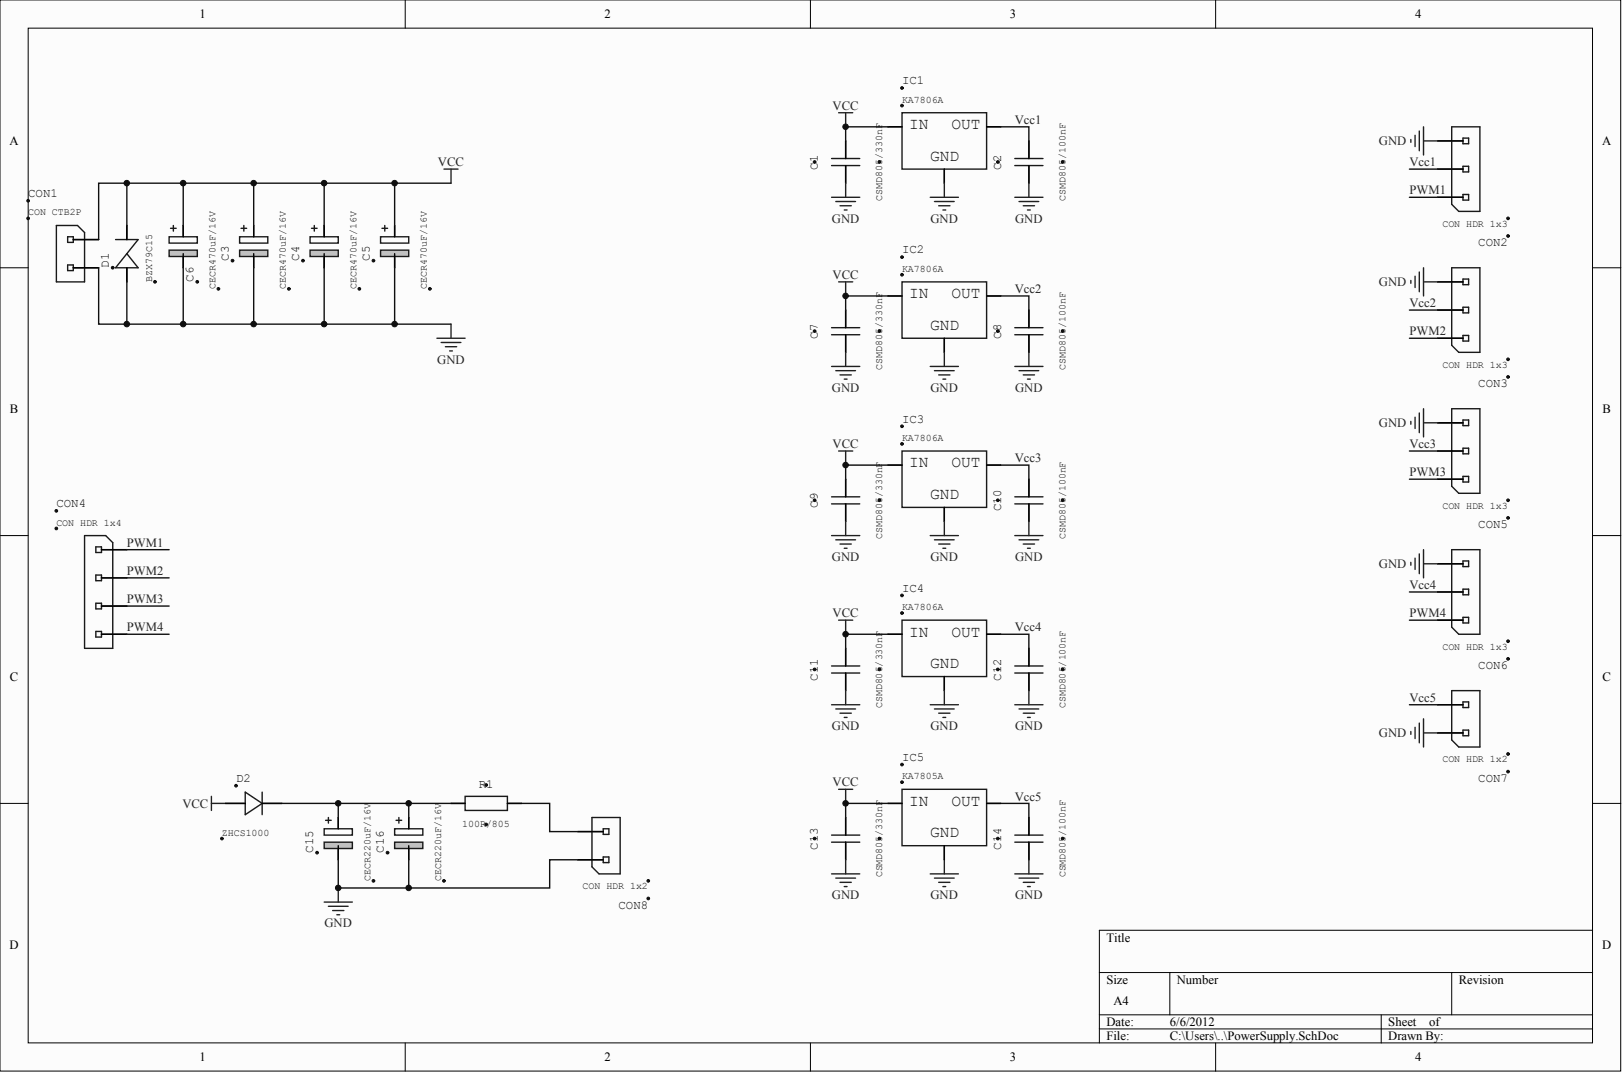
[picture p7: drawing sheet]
<svg xmlns="http://www.w3.org/2000/svg" width="244mm" height="161mm" viewBox="0 0 244 161" stroke-linecap="round" stroke-linejoin="round" font-family="sans-serif">
<g fill="#fcfcfc" stroke="#000" stroke-width=".15">
<path d="M0 0h243.4v160.8h-243.4z"/>
<path d="M4.2 4.2h235v152.3h-235z"/>
</g>
<g fill="none" stroke="#000" stroke-width=".15">
<path d="M60.9 0v4.2M121.7 0v4.2M182.6 0v4.2M0 40.2h4.2M239.2 40.2h4.2M0 80.4h4.2M239.2 80.4h4.2M0 120.6h4.2M239.2 120.6h4.2M239.2 139.6h-74.1v17M60.9 156.6v4.2M121.7 156.6v4.2"/>
<path d="M165.1 146h74.1M165.1 152.3h74.1M165.1 154.5h74.1M175.7 146v6.3M182.6 156.6v4.2M207.5 152.3v4.3M218 146v6.3"/>
</g>
<path d="M27.5 38.1v2.1" fill="none" stroke="#1c1c1c" stroke-width=".21"/>
<path d="M25.4 37.6h4.2v.9h-4.2z" fill-rule="evenodd" fill="#c0c0c0" stroke="#1c1c1c" stroke-width=".21"/>
<path d="M25.4 35.5h4.2v1h-4.2zM25.6 34.3h.9M26 33.8v.9M27.5 33.8v1.7M38.1 38.1v2.1" fill="none" stroke="#1c1c1c" stroke-width=".21"/>
<path d="M27.5 33.8v1.7M27.5 38.1v2.1" fill="none" stroke="#000" stroke-width=".21"/>
<g fill="#0e0e0e" stroke="#0e0e0e" stroke-width=".15">
<circle cx="29.6" cy="42.3" r=".2"/>
<circle cx="32.8" cy="43.4" r=".2"/>
</g>
<path d="M36 37.6h4.2v.9h-4.2z" fill-rule="evenodd" fill="#c0c0c0" stroke="#1c1c1c" stroke-width=".21"/>
<path d="M36 35.5h4.2v1h-4.2zM36.2 34.3h.8M36.6 33.8v.9M38.1 33.8v1.7M48.7 38.1v2.1" fill="none" stroke="#1c1c1c" stroke-width=".21"/>
<path d="M38.1 33.8v1.7M38.1 38.1v2.1" fill="none" stroke="#000" stroke-width=".21"/>
<g fill="#0e0e0e" stroke="#0e0e0e" stroke-width=".15">
<circle cx="34.9" cy="39.1" r=".2"/>
<circle cx="43.4" cy="43.4" r=".2"/>
</g>
<path d="M46.6 37.6h4.2v.9h-4.2z" fill-rule="evenodd" fill="#c0c0c0" stroke="#1c1c1c" stroke-width=".21"/>
<path d="M46.6 35.5h4.2v1h-4.2zM46.8 34.3h.8M47.2 33.8v.9M48.7 33.8v1.7M59.3 38.1v2.1" fill="none" stroke="#1c1c1c" stroke-width=".21"/>
<path d="M48.7 33.8v1.7M48.7 38.1v2.1" fill="none" stroke="#000" stroke-width=".21"/>
<g fill="#0e0e0e" stroke="#0e0e0e" stroke-width=".15">
<circle cx="45.5" cy="39.1" r=".2"/>
<circle cx="54" cy="43.4" r=".2"/>
</g>
<path d="M57.2 37.6h4.2v.9h-4.2z" fill-rule="evenodd" fill="#c0c0c0" stroke="#1c1c1c" stroke-width=".21"/>
<g fill="none" stroke="#1c1c1c" stroke-width=".21">
<path d="M133.4 19h2.1M135.5 16.9h12.7v8.5h-12.7zM148.2 19h2.1M218 19h4.3v12.7h-3.2l-1.1-1zM8.5 33.8h3.1l1.1 1.1v7.4h-4.2zM10.2 35.5h.8v.9h-.8zM10.2 39.8h.8v.8h-.8zM11 36h3.8M17.4 36h3.3l-3.3 4.2h3.3l-1.6-2.1M19.1 33.8v2.2M57.2 35.5h4.2v1h-4.2zM57.4 34.3h.8"/>
<path d="M57.8 33.8v.9M59.3 33.8v1.7M124.9 23.8h4.2M124.9 24.9h4.2M127 21.2v2.6M127 24.9v2.6M141.8 25.4v2.1M152.4 23.8h4.3M152.4 24.9h4.3M154.5 21.2v2.6M154.5 24.9v2.6M215.9 29.6h3.8"/>
<path d="M215.9 25.4h3.8M215.9 21.2h3.8M219.7 20.7h.9v.9h-.9zM219.7 25h.9v.8h-.9zM219.7 29.2h.9v.8h-.9zM11 40.2h3.8M19.1 40.2v2.1M124.9 49.2h4.2M124.9 50.2h4.2M127 46.5v2.7M127 50.2v2.7M133.4 44.4h2.1"/>
<path d="M135.5 42.3h12.7v8.5h-12.7zM141.8 50.8v2.1M148.2 44.4h2.1M152.4 49.2h4.3M152.4 50.2h4.3M154.5 46.5v2.7M154.5 50.2v2.7M215.9 50.8h3.8M215.9 46.5h3.8M215.9 42.3h3.8M218 40.2h4.3v12.7h-3.2l-1.1-1.1zM219.7 41.9h.9v.8h-.9z"/>
<path d="M219.7 46.1h.9v.9h-.9zM219.7 50.4h.9v.8h-.9zM124.9 74.6h4.2M124.9 75.6h4.2M127 71.9v2.7M127 75.6v2.7M133.4 69.8h2.1M135.5 67.7h12.7v8.5h-12.7zM141.8 76.2v2.1M148.2 69.8h2.1M152.4 74.6h4.3M152.4 75.6h4.3"/>
<path d="M154.5 71.9v2.7M154.5 75.6v2.7M215.9 71.9h3.8M215.9 67.7h3.8M215.9 63.5h3.8M218 61.4h4.3v12.7h-3.2l-1.1-1.1zM219.7 63h.9v.9h-.9zM219.7 67.3h.9v.8h-.9zM219.7 71.5h.9v.9h-.9zM12.7 80.4h3.2l1 1.1v15.8h-4.2zM15.2 95.2h3.9M15.2 82.5h3.9"/>
<path d="M15.2 86.7h3.9M15.2 91h3.9M124.9 100h4.2M127 97.3v2.7M133.4 95.2h2.1M135.5 93.1h12.7v8.5h-12.7zM148.2 95.2h2.1M152.4 100h4.3M154.5 97.3v2.7M215.9 93.1h3.8M215.9 88.9h3.8M215.9 84.6h3.8"/>
<path d="M218 82.5h4.3v12.7h-3.2l-1.1-1zM219.7 84.2h.9v.9h-.9zM219.7 88.4h.9v.9h-.9zM219.7 92.7h.9v.8h-.9zM124.9 101h4.2M127 101v2.7M135.5 118.5h12.7v8.4h-12.7zM141.8 101.6v2.1M152.4 101h4.3M154.5 101v2.7M215.9 110h3.8M215.9 105.8h3.8"/>
<path d="M218 103.7h4.3v8.4h-3.2l-1.1-1zM219.7 105.4h.9v.8h-.9zM219.7 109.6h.9v.8h-.9zM50.8 126.9v2.2M124.9 125.4h4.2M124.9 126.4h4.2M127 122.7v2.7M127 126.4v2.7M133.4 120.6h2.1M141.8 126.9v2.2M148.2 120.6h2.1M152.4 125.4h4.3"/>
<path d="M152.4 126.4h4.3M154.5 122.7v2.7M154.5 126.4v2.7"/>
</g>
<g fill="none" stroke="#000" stroke-width=".21">
<path d="M133.4 19h2.1M148.2 19h2.1M11 36h3.8M19.1 33.8v2.2M59.3 33.8v1.7M59.3 38.1v2.1M127 21.2v2.6M127 24.9v2.6M141.8 25.4v2.1M154.5 21.2v2.6M154.5 24.9v2.6M215.9 29.6h3.8"/>
<path d="M215.9 25.4h3.8M215.9 21.2h3.8M11 40.2h3.8M19.1 40.2v2.1M127 46.5v2.7M127 50.2v2.7M133.4 44.4h2.1M141.8 50.8v2.1M148.2 44.4h2.1M154.5 46.5v2.7M154.5 50.2v2.7M215.9 50.8h3.8"/>
<path d="M215.9 46.5h3.8M215.9 42.3h3.8M127 71.9v2.7M127 75.6v2.7M133.4 69.8h2.1M141.8 76.2v2.1M148.2 69.8h2.1M154.5 71.9v2.7M154.5 75.6v2.7M215.9 71.9h3.8M215.9 67.7h3.8M215.9 63.5h3.8"/>
<path d="M15.2 95.2h3.9M15.2 82.5h3.9M15.2 86.7h3.9M15.2 91h3.9M127 97.3v2.7M133.4 95.2h2.1M148.2 95.2h2.1M154.5 97.3v2.7M215.9 93.1h3.8M215.9 88.9h3.8M215.9 84.6h3.8M127 101v2.7"/>
<path d="M141.8 101.6v2.1M154.5 101v2.7M215.9 110h3.8M215.9 105.8h3.8M127 122.7v2.7M127 126.4v2.7M133.4 120.6h2.1M141.8 126.9v2.2M148.2 120.6h2.1M154.5 122.7v2.7M154.5 126.4v2.7"/>
</g>
<g fill="#0e0e0e" stroke="#0e0e0e" stroke-width=".15">
<circle cx="56.1" cy="39.1" r=".2"/>
<circle cx="64.6" cy="43.4" r=".2"/>
<circle cx="135.5" cy="13.2" r=".2"/>
<circle cx="135.5" cy="15.9" r=".2"/>
<circle cx="122.3" cy="24.3" r=".2"/>
<circle cx="132.1" cy="24.3" r=".2"/>
<circle cx="149.9" cy="24.3" r=".2"/>
<circle cx="159.6" cy="24.3" r=".2"/>
<circle cx="135.5" cy="38.6" r=".2"/>
<circle cx="135.5" cy="41.2" r=".2"/>
<circle cx="122.3" cy="49.7" r=".2"/>
<circle cx="132.1" cy="49.7" r=".2"/>
<circle cx="149.9" cy="49.7" r=".2"/>
<circle cx="159.6" cy="49.7" r=".2"/>
<circle cx="135.5" cy="64" r=".2"/>
<circle cx="135.5" cy="66.6" r=".2"/>
<circle cx="122.3" cy="75.1" r=".2"/>
<circle cx="132.1" cy="75.1" r=".2"/>
<circle cx="149.9" cy="75.1" r=".2"/>
<circle cx="159.6" cy="75.1" r=".2"/>
<circle cx="135.5" cy="89.4" r=".2"/>
<circle cx="135.5" cy="92" r=".2"/>
<circle cx="122.3" cy="100.5" r=".2"/>
<circle cx="132.1" cy="100.5" r=".2"/>
<circle cx="149.9" cy="100.5" r=".2"/>
<circle cx="159.6" cy="100.5" r=".2"/>
<circle cx="122.3" cy="125.9" r=".2"/>
<circle cx="132.1" cy="125.9" r=".2"/>
<circle cx="149.9" cy="125.9" r=".2"/>
<circle cx="159.6" cy="125.9" r=".2"/>
<circle cx="135.5" cy="114.8" r=".2"/>
<circle cx="135.5" cy="117.4" r=".2"/>
<circle cx="226.5" cy="35.4" r=".2"/>
<circle cx="226.5" cy="32.8" r=".2"/>
<circle cx="226.5" cy="56.6" r=".2"/>
<circle cx="226.5" cy="53.9" r=".2"/>
<circle cx="226.5" cy="77.7" r=".2"/>
<circle cx="226.5" cy="75.1" r=".2"/>
<circle cx="226.5" cy="98.9" r=".2"/>
<circle cx="226.5" cy="96.3" r=".2"/>
<circle cx="226.5" cy="115.8" r=".2"/>
<circle cx="226.5" cy="113.2" r=".2"/>
<circle cx="4.2" cy="30.1" r=".2"/>
<circle cx="4.2" cy="32.8" r=".2"/>
<circle cx="8.5" cy="76.7" r=".2"/>
<circle cx="8.5" cy="79.3" r=".2"/>
<circle cx="16.9" cy="40.2" r=".2"/>
<circle cx="23.3" cy="42.3" r=".2"/>
</g>
<g fill="none" stroke="#262626" stroke-width=".21">
<path d="M126 16.9h2.1M127 16.9v2.1M213.2 19.7v2.9M213.8 19v4.3M66.7 25.4h2.1M67.7 25.4v2.1M124.9 29.6h4.2M125.5 30.3h3M126.2 30.9h1.7M126.8 31.5h.4M127 27.5v2.1M139.7 29.6h4.3"/>
<path d="M140.4 30.3h2.9M141 30.9h1.7M141.6 31.5h.4M141.8 27.5v2.1M152.4 29.6h4.3M153.1 30.3h2.9M153.7 30.9h1.7M154.3 31.5h.4M154.5 27.5v2.1M211.9 20.9v.5M212.5 20.3v1.7M213.8 21.2h2.1"/>
<path d="M65.6 50.8h4.3M66.3 51.4h2.9M66.9 52h1.7M67.5 52.7h.5M67.7 48.7v2.1M124.9 55h4.2M125.5 55.6h3M126 42.3h2.1M126.2 56.3h1.7M126.8 56.9h.4M127 42.3v2.1M127 52.9v2.1"/>
<path d="M139.7 55h4.3M140.4 55.6h2.9M141 56.3h1.7M141.6 56.9h.4M141.8 52.9v2.1M152.4 55h4.3M153.1 55.6h2.9M153.7 56.3h1.7M154.3 56.9h.4M154.5 52.9v2.1M211.9 42.1v.4M212.5 41.5v1.7"/>
<path d="M213.2 40.8v3M213.8 42.3h2.1M213.8 40.2v4.2M126 67.7h2.1M127 67.7v2.1M127 78.3v2.1M141.8 78.3v2.1M154.5 78.3v2.1M211.9 63.3v.4M212.5 62.6v1.7M213.2 62v3M213.8 61.4v4.2"/>
<path d="M213.8 63.5h2.1M124.9 80.4h4.2M125.5 81h3M126 93.1h2.1M126.2 81.7h1.7M126.8 82.3h.4M127 93.1v2.1M139.7 80.4h4.3M140.4 81h2.9M141 81.7h1.7M141.6 82.3h.4M152.4 80.4h4.3"/>
<path d="M153.1 81h2.9M153.7 81.7h1.7M154.3 82.3h.4M211.9 84.4v.4M212.5 83.8v1.7M213.2 83.1v3M213.8 82.5v4.2M213.8 84.6h2.1M124.9 105.8h4.2M125.5 106.4h3M126 118.5h2.1M126.2 107.1h1.7"/>
<path d="M126.8 107.7h.4M127 103.7v2.1M127 118.5v2.1M139.7 105.8h4.3M140.4 106.4h2.9M141 107.1h1.7M141.6 107.7h.4M141.8 103.7v2.1M152.4 105.8h4.3M153.1 106.4h2.9M153.7 107.1h1.7M154.3 107.7h.4"/>
<path d="M154.5 103.7v2.1M211.9 109.8v.4M212.5 109.2v1.7M213.2 108.5v3M213.8 107.9v4.2M213.8 110h2.1M124.9 131.2h4.2M125.5 131.8h3M126.2 132.4h1.7M126.8 133.1h.4M127 129.1v2.1M139.7 131.2h4.3"/>
<path d="M140.4 131.8h2.9M141 132.4h1.7M141.6 133.1h.4M141.8 129.1v2.1M152.4 131.2h4.3M153.1 131.8h2.9M153.7 132.4h1.7M154.3 133.1h.4M154.5 129.1v2.1"/>
</g>
<g fill="none" stroke="#131313" stroke-width=".21">
<path d="M133.4 19h-6.4v2.2M150.3 19h4.2v2.2M27.5 27.5v6.3M38.1 27.5v6.3M48.7 27.5v6.3M59.3 27.5v6.3M67.7 27.5h-52.9v8.5M211.7 25.4h4.2M211.7 29.6h4.2M14.8 40.2v8.5h52.9M27.5 40.2v8.5M38.1 40.2v8.5"/>
<path d="M48.7 40.2v8.5M59.3 40.2v8.5M133.4 44.4h-6.4v2.1M150.3 44.4h4.2v2.1M211.7 46.5h4.2M211.7 50.8h4.2M133.4 69.8h-6.4v2.1M150.3 69.8h4.2v2.1M211.7 67.7h4.2M211.7 71.9h4.2M19.1 82.5h6.3M19.1 86.7h6.3"/>
<path d="M19.1 91h6.3M19.1 95.2h6.3M133.4 95.2h-6.4v2.1M150.3 95.2h4.2v2.1M211.7 88.9h4.2M211.7 93.1h4.2M211.7 105.8h4.2M133.4 120.6h-6.4v2.1M150.3 120.6h4.2v2.1"/>
</g>
<path d="M48.7 126.4h4.2v1h-4.2z" fill-rule="evenodd" fill="#c0c0c0" stroke="#1c1c1c" stroke-width=".21"/>
<path d="M48.7 124.4h4.2v1h-4.2zM48.9 123.1h.8M49.3 122.7v.9M50.8 122.7v1.7M61.4 126.9v2.2" fill="none" stroke="#1c1c1c" stroke-width=".21"/>
<path d="M50.8 122.7v1.7M50.8 126.9v2.2" fill="none" stroke="#000" stroke-width=".21"/>
<g fill="#0e0e0e" stroke="#0e0e0e" stroke-width=".15">
<circle cx="47.6" cy="128" r=".2"/>
<circle cx="56.1" cy="132.2" r=".2"/>
</g>
<path d="M59.3 126.4h4.2v1h-4.2z" fill-rule="evenodd" fill="#c0c0c0" stroke="#1c1c1c" stroke-width=".21"/>
<g fill="none" stroke="#1c1c1c" stroke-width=".21">
<path d="M36.8 118.9l2.6 1.7-2.6 1.7zM39.4 118.9v3.4M69.9 119.5h6.3v2.2h-6.3zM33.9 120.6h2.9M39.4 120.6h2.9M59.3 124.4h4.2v1h-4.2zM59.5 123.1h.8M59.9 122.7v.9M61.4 122.7v1.7M67.7 120.6h2.2M76.2 120.6h2.1M86.8 129.1h3.8"/>
<path d="M86.8 124.8h3.8M88.9 122.7h4.2v8.5h-3.1l-1.1-1.1zM90.6 124.4h.9v.9h-.9zM90.6 128.6h.9v.9h-.9z"/>
</g>
<path d="M33.9 120.6h2.9M39.4 120.6h2.9M61.4 122.7v1.7M61.4 126.9v2.2M67.7 120.6h2.2M76.2 120.6h2.1M86.8 129.1h3.8M86.8 124.8h3.8" fill="none" stroke="#000" stroke-width=".21"/>
<g fill="#0e0e0e" stroke="#0e0e0e" stroke-width=".15">
<circle cx="58.2" cy="128" r=".2"/>
<circle cx="66.7" cy="132.2" r=".2"/>
<circle cx="97.4" cy="134.9" r=".2"/>
<circle cx="97.4" cy="132.2" r=".2"/>
<circle cx="73" cy="117.8" r=".2"/>
<circle cx="73" cy="123.8" r=".2"/>
<circle cx="35.4" cy="117.9" r=".2"/>
<circle cx="33.3" cy="125.9" r=".2"/>
<circle cx="19" cy="48.6" r=".41"/>
<circle cx="19" cy="27.5" r=".41"/>
<circle cx="27.5" cy="48.6" r=".41"/>
<circle cx="27.5" cy="27.5" r=".41"/>
<circle cx="38.1" cy="48.6" r=".41"/>
<circle cx="38.1" cy="27.5" r=".41"/>
<circle cx="48.7" cy="48.6" r=".41"/>
<circle cx="48.7" cy="27.5" r=".41"/>
<circle cx="50.8" cy="133.3" r=".41"/>
<circle cx="50.8" cy="120.6" r=".41"/>
<circle cx="59.3" cy="48.6" r=".41"/>
<circle cx="59.3" cy="27.5" r=".41"/>
<circle cx="61.4" cy="133.3" r=".41"/>
<circle cx="61.4" cy="120.6" r=".41"/>
<circle cx="127" cy="120.6" r=".41"/>
<circle cx="127" cy="95.2" r=".41"/>
<circle cx="127" cy="69.8" r=".41"/>
<circle cx="127" cy="44.4" r=".41"/>
<circle cx="127" cy="19" r=".41"/>
</g>
<path d="M19.1 27.5v6.3M19.1 42.3v6.4M42.3 120.6h25.4M50.8 129.1v4.2h31.8v-4.2h4.2M50.8 120.6v2.1M61.4 120.6v2.1M61.4 129.1v4.2M78.3 120.6h4.3v4.2h4.2" fill="none" stroke="#131313" stroke-width=".21"/>
<path d="M31.8 119.5v2.2M31.8 120.6h2.1M48.7 135.4h4.2M49.3 136h3M50 136.7h1.7M50.6 137.3h.4M50.8 133.3v2.1" fill="none" stroke="#262626" stroke-width=".21"/>
<g font-size="2.4" fill="#0e0e0e">
<text x="136.5" y="19.4">IN</text>
<text x="142.9" y="19.4">OUT</text>
<text x="139.7" y="24.1">GND</text>
<text x="136.5" y="44.8">IN</text>
<text x="142.9" y="44.8">OUT</text>
<text x="139.7" y="49.5">GND</text>
<text x="136.5" y="70.2">IN</text>
<text x="142.9" y="70.2">OUT</text>
<text x="139.7" y="74.9">GND</text>
<text x="136.5" y="95.5">IN</text>
<text x="142.9" y="95.5">OUT</text>
<text x="139.7" y="100.3">GND</text>
<text x="136.5" y="120.9">IN</text>
<text x="139.7" y="125.7">GND</text>
<text x="142.9" y="120.9">OUT</text>
</g>
<g font-size="1.9">
<text x="30" y="2.7">1</text>
<text x="90.8" y="2.7">2</text>
<text x="151.7" y="2.7">3</text>
<text x="212.5" y="2.7">4</text>
<text x="1.4" y="21.8">A</text>
<text x="240.6" y="21.8">A</text>
<text x="1.5" y="62">B</text>
<text x="240.7" y="62">B</text>
<text x="1.5" y="102.2">C</text>
<text x="240.7" y="102.2">C</text>
<text x="1.4" y="142.4">D</text>
<text x="166.2" y="141.3">Title</text>
<text x="240.6" y="142.4">D</text>
<text x="166.2" y="147.7">Size</text>
<text x="176.8" y="147.7">Number</text>
<text x="219.1" y="147.7">Revision</text>
<text x="166.2" y="154">Date:</text>
<text x="167.2" y="150.9">A4</text>
<text x="175.7" y="154">6/6/2012</text>
<text x="208.5" y="154">Sheet</text>
<text x="214.7" y="154">of</text>
<text x="30" y="159.3">1</text>
<text x="90.8" y="159.3">2</text>
<text x="151.7" y="159.3">3</text>
<text x="166.2" y="156.1">File:</text>
<text x="175.7" y="156.1">C:\Users\..\PowerSupply.SchDoc</text>
<text x="208.5" y="156.1">Drawn By:</text>
<text x="212.5" y="159.3">4</text>
</g>
<g font-size="1.9" fill="#262626">
<text x="125" y="16.5">VCC</text>
<text x="152.4" y="18.6">Vcc1</text>
<text x="207.1" y="21.8">GND</text>
<text x="65.8" y="25">VCC</text>
<text x="211.7" y="25">Vcc1</text>
<text x="211.7" y="29.2">PWM1</text>
<text x="124.9" y="33.4">GND</text>
<text x="139.8" y="33.4">GND</text>
<text x="152.5" y="33.4">GND</text>
<text x="125" y="41.9">VCC</text>
<text x="152.4" y="44">Vcc2</text>
<text x="207.1" y="42.9">GND</text>
<text x="211.7" y="46.1">Vcc2</text>
<text x="211.7" y="50.4">PWM2</text>
<text x="65.7" y="54.6">GND</text>
<text x="124.9" y="58.8">GND</text>
<text x="139.8" y="58.8">GND</text>
<text x="152.5" y="58.8">GND</text>
<text x="207.1" y="64.1">GND</text>
<text x="125" y="67.3">VCC</text>
<text x="152.4" y="69.4">Vcc3</text>
<text x="211.7" y="67.3">Vcc3</text>
<text x="211.7" y="71.5">PWM3</text>
<text x="19.1" y="82.1">PWM1</text>
<text x="19.1" y="86.3">PWM2</text>
<text x="124.9" y="84.2">GND</text>
<text x="139.8" y="84.2">GND</text>
<text x="152.5" y="84.2">GND</text>
<text x="207.1" y="85.3">GND</text>
<text x="211.7" y="88.4">Vcc4</text>
<text x="19.1" y="90.6">PWM3</text>
<text x="19.1" y="94.8">PWM4</text>
<text x="125" y="92.7">VCC</text>
<text x="152.4" y="94.8">Vcc4</text>
<text x="211.7" y="92.7">PWM4</text>
<text x="211.7" y="105.4">Vcc5</text>
<text x="124.9" y="109.6">GND</text>
<text x="139.8" y="109.6">GND</text>
<text x="152.5" y="109.6">GND</text>
<text x="207.1" y="110.7">GND</text>
<text x="125" y="118.1">VCC</text>
<text x="27.4" y="121.2">VCC</text>
<text x="152.4" y="120.2">Vcc5</text>
<text x="124.9" y="135">GND</text>
<text x="139.8" y="135">GND</text>
<text x="152.5" y="135">GND</text>
<text x="48.7" y="139.2">GND</text>
</g>
<g font-size="1.9" fill="#0e0e0e">
<text x="135.5" y="12.6">IC1</text>
<text x="4.2" y="29.6">CON1</text>
<text x="122.8" y="25.4" transform="rotate(-90 122.8 25.4)">C1</text>
<text x="150.4" y="25.4" transform="rotate(-90 150.4 25.4)">C2</text>
<text x="16.4" y="40.2" transform="rotate(-90 16.4 40.2)">D1</text>
<text x="34.4" y="39.1" transform="rotate(-90 34.4 39.1)">C3</text>
<text x="44.9" y="39.1" transform="rotate(-90 44.9 39.1)">C4</text>
<text x="55.5" y="39.1" transform="rotate(-90 55.5 39.1)">C5</text>
<text x="135.5" y="38">IC2</text>
<text x="222" y="37">CON2</text>
<text x="29.1" y="42.3" transform="rotate(-90 29.1 42.3)">C6</text>
<text x="122.8" y="50.8" transform="rotate(-90 122.8 50.8)">C7</text>
<text x="150.4" y="50.8" transform="rotate(-90 150.4 50.8)">C8</text>
<text x="222" y="58.1">CON3</text>
<text x="135.5" y="63.4">IC3</text>
<text x="8.5" y="76.1">CON4</text>
<text x="122.8" y="76.2" transform="rotate(-90 122.8 76.2)">C9</text>
<text x="150.4" y="76.8" transform="rotate(-90 150.4 76.8)">C10</text>
<text x="222" y="79.3">CON5</text>
<text x="135.5" y="88.8">IC4</text>
<text x="222" y="100.5">CON6</text>
<text x="122.8" y="102.2" transform="rotate(-90 122.8 102.2)">C11</text>
<text x="150.4" y="102.2" transform="rotate(-90 150.4 102.2)">C12</text>
<text x="35.5" y="117.4">D2</text>
<text x="71.9" y="118.3">R1</text>
<text x="135.5" y="114.2">IC5</text>
<text x="222" y="117.4">CON7</text>
<text x="47.1" y="128" transform="rotate(-90 47.1 128)">C15</text>
<text x="57.6" y="128" transform="rotate(-90 57.6 128)">C16</text>
<text x="122.8" y="127.6" transform="rotate(-90 122.8 127.6)">C13</text>
<text x="150.4" y="127.6" transform="rotate(-90 150.4 127.6)">C14</text>
<text x="92.9" y="136.4">CON8</text>
</g>
<g font-size="1.5" fill="#0e0e0e">
<text x="135.5" y="15.4">KA7806A</text>
<text x="4.2" y="32.3">CON CTB2P</text>
<text x="132.5" y="30.1" transform="rotate(-90 132.5 30.1)">CSMD805/330nF</text>
<text x="160" y="30.1" transform="rotate(-90 160 30.1)">CSMD805/100nF</text>
<text x="216.6" y="34">CON HDR 1x3</text>
<text x="135.5" y="40.8">KA7806A</text>
<text x="22.8" y="42.3" transform="rotate(-90 22.8 42.3)">BZX79C15</text>
<text x="32.4" y="43.4" transform="rotate(-90 32.4 43.4)">CECR470uF/16V</text>
<text x="43" y="43.4" transform="rotate(-90 43 43.4)">CECR470uF/16V</text>
<text x="53.5" y="43.4" transform="rotate(-90 53.5 43.4)">CECR470uF/16V</text>
<text x="64.1" y="43.4" transform="rotate(-90 64.1 43.4)">CECR470uF/16V</text>
<text x="132.5" y="55.5" transform="rotate(-90 132.5 55.5)">CSMD805/330nF</text>
<text x="160" y="55.5" transform="rotate(-90 160 55.5)">CSMD805/100nF</text>
<text x="216.6" y="55.2">CON HDR 1x3</text>
<text x="135.5" y="66.2">KA7806A</text>
<text x="216.6" y="76.4">CON HDR 1x3</text>
<text x="8.5" y="78.9">CON HDR 1x4</text>
<text x="132.5" y="80.9" transform="rotate(-90 132.5 80.9)">CSMD805/330nF</text>
<text x="160" y="80.9" transform="rotate(-90 160 80.9)">CSMD805/100nF</text>
<text x="135.5" y="91.6">KA7806A</text>
<text x="216.6" y="97.5">CON HDR 1x3</text>
<text x="132.5" y="106.3" transform="rotate(-90 132.5 106.3)">CSMD805/330nF</text>
<text x="160" y="106.3" transform="rotate(-90 160 106.3)">CSMD805/100nF</text>
<text x="135.5" y="117">KA7805A</text>
<text x="216.6" y="114.4">CON HDR 1x2</text>
<text x="33.3" y="125.4">ZHCS1000</text>
<text x="69.4" y="124.2">100R/805</text>
<text x="132.5" y="131.7" transform="rotate(-90 132.5 131.7)">CSMD805/330nF</text>
<text x="160" y="131.7" transform="rotate(-90 160 131.7)">CSMD805/100nF</text>
<text x="55.7" y="132.2" transform="rotate(-90 55.7 132.2)">CECR220uF/16V</text>
<text x="66.2" y="132.2" transform="rotate(-90 66.2 132.2)">CECR220uF/16V</text>
<text x="87.5" y="133.5">CON HDR 1x2</text>
</g>
<g font-size="1.4" fill="#1c1c1c">
<text x="14.8" y="82.8">PICON401</text>
<text x="14.8" y="87.1">PICON402</text>
<text x="14.8" y="91.3">PICON403</text>
<text x="14.8" y="95.5">PICON404</text>
</g>
</svg>
